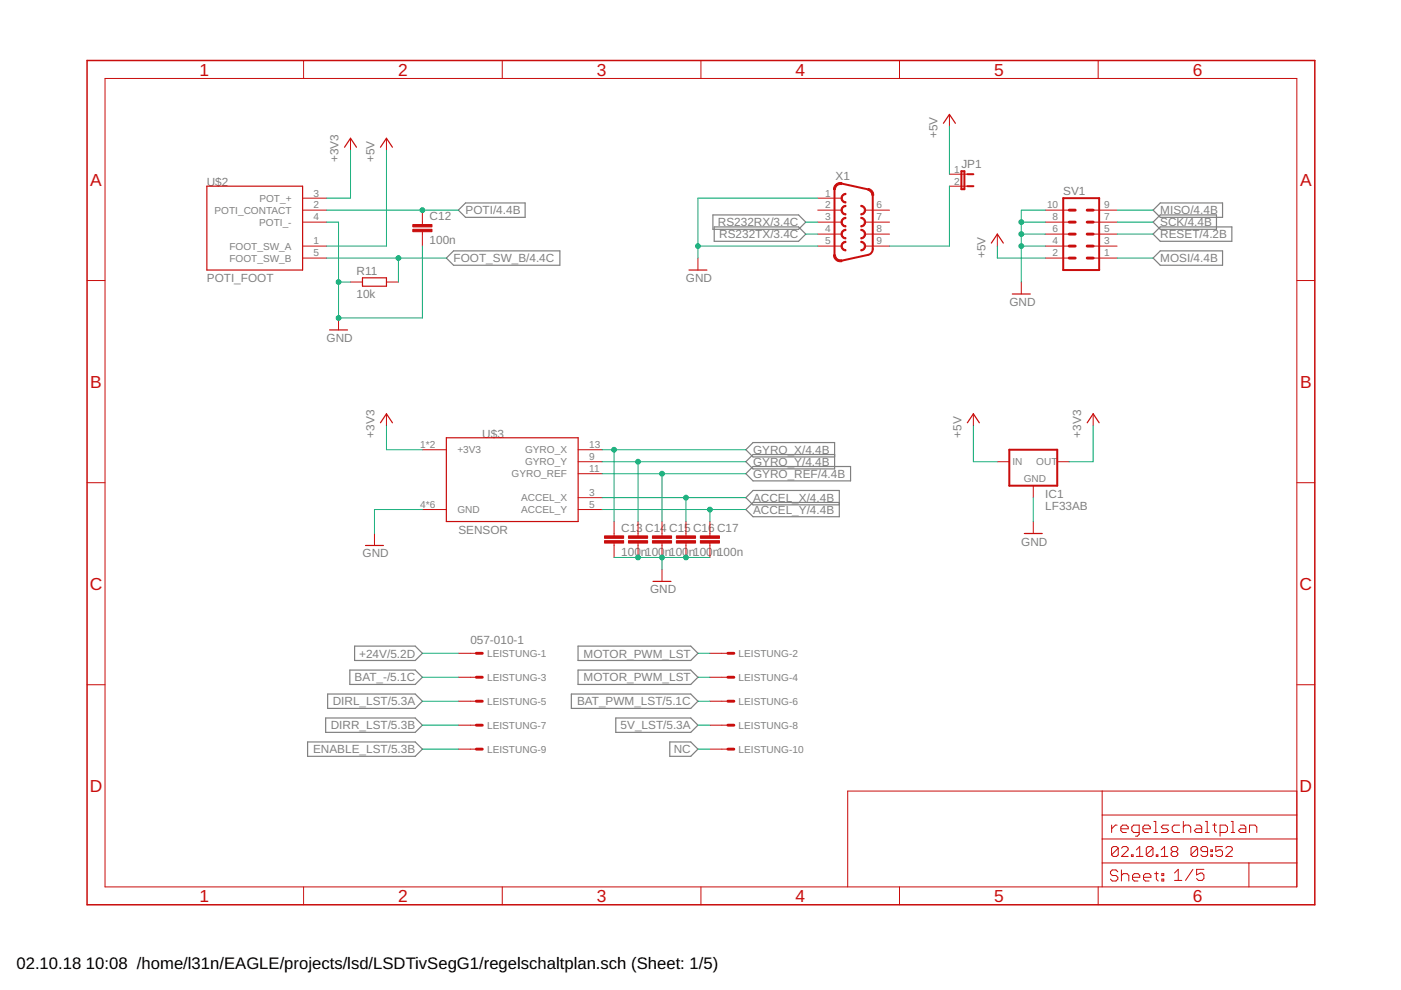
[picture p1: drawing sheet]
<svg xmlns="http://www.w3.org/2000/svg" width="297mm" height="210mm" viewBox="0 0 297 210" stroke-linecap="round" stroke-linejoin="round" font-family="sans-serif">
<g fill="none" stroke="#808080" stroke-width=".25">
<path d="M94.6 54.7l1.6-1.5h22.5v3h-22.5zM97.2 44.6l1.5-1.6h12.6v3.1h-12.6zM151.2 45.6h18.1l1.5 1.5-1.5 1.5h-18.1zM151.4 48.1h17.9l1.5 1.5-1.5 1.6h-17.9zM244.5 47.1l1.5-1.5h11.9v3h-11.9zM244.5 49.6l1.5-1.5h15.2v3.1h-15.2zM246 53.2h13.2v3h-13.2l-1.5-1.5zM246 43h13.2v3.1h-13.2l-1.5-1.5zM177 96.4h-17.3l-1.6 1.5 1.6 1.5h17.3v-5.6h-17.3l-1.6 1.6 1.6 1.5h17.3M158.1 100.4l1.6-1.5h20.6v3.1h-20.6zM177.9 106.5h-18.2l-1.6 1.5 1.6 1.6h18.2v-5.6h-18.2l-1.6 1.5 1.6 1.5h18.2M75.2 137h12.8l1.6 1.5-1.6 1.5h-12.8z"/>
<path d="M122.6 137h23.9l1.5 1.5-1.5 1.5h-23.9zM65.2 157.3h22.8l1.6 1.5-1.6 1.6h-22.8zM69 152.2h19l1.6 1.6-1.6 1.5h-19zM69.5 147.2h18.5l1.6 1.5-1.6 1.5h-18.5zM74.2 142.1h13.8l1.6 1.5-1.6 1.5h-13.8zM121.1 147.2h25.4l1.5 1.5-1.5 1.5h-25.4zM122.6 142.1h23.9l1.5 1.5-1.5 1.5h-23.9zM130.6 152.2h15.9l1.5 1.6-1.5 1.5h-15.9zM142 157.3h4.5l1.5 1.5-1.5 1.6h-4.5z"/>
</g>
<g fill="none" stroke="#c90d0c" stroke-width=".25">
<path d="M43.9 39.5h20.3v17.8h-20.3zM73 31.2l1.3-1.9 1.3 1.9M80.7 31.2l1.2-1.9 1.3 1.9M200 26.1l1.3-1.8 1.3 1.8M76.9 58.9h5v1.8h-5zM146.1 57.3h3.8M210.2 51.5l1.3-1.9 1.2 1.9M69.9 70h3.8M214.6 62.3h3.8M80.7 89.6l1.2-1.9 1.3 1.9M94.6 92.8h28v17.8h-28zM205.1 89.6l1.3-1.9 1.2 1.9"/>
<path d="M230.5 89.6l1.3-1.9 1.2 1.9M77.5 115.7h3.8M217.2 113.1h3.8M138.5 123.3h3.8"/>
</g>
<g fill="none" stroke="#c90d0c" stroke-width=".21">
<path d="M22.3 16.6h252.7v171.4h-252.7zM64.4 12.8v3.8M106.5 12.8v3.8M148.6 12.8v3.8M190.7 12.8v3.8M232.8 12.8v3.8M74.3 29.3v2.6M81.9 29.3v2.6M201.3 24.3v2.5M201.3 36.9h3.8M201.3 39.5h3.8M18.5 59.5h3.8"/>
<path d="M64.2 52.2h5M64.2 42h5M64.2 47.1h5M64.2 44.6h5M64.2 54.7h5M74.3 59.8h2.6M81.9 59.8h2.6M89.6 44.6v3M89.6 49.1v3.1M148 54.7v2.6M173.4 52.2h5.1M173.4 42h5.1"/>
<path d="M173.4 47.1h5.1M173.4 44.6h5.1M173.4 49.6h5.1M183.5 52.2h5.1M183.5 47.1h5.1M183.5 44.6h5.1M183.5 49.6h5.1M211.5 49.6v2.6M216.5 59.8v2.5M221.6 52.2h5.1M221.6 47.1h5.1M221.6 44.6h5.1"/>
<path d="M221.6 54.7h5.1M221.6 49.6h5.1M231.8 52.2h5.1M231.8 47.1h5.1M231.8 44.6h5.1M231.8 54.7h5.1M231.8 49.6h5.1M275 59.5h3.8M71.8 67.4v2.6M81.9 87.7v2.6M89.6 95.4h5M122.6 95.4h5.1"/>
<path d="M122.6 97.9h5.1M206.4 87.7v2.6M211.5 97.9h2.5M224.2 97.9h2.5M231.8 87.7v2.6M18.5 102.3h3.8M79.4 113.1v2.6M89.6 108h5M122.6 105.5h5.1M122.6 100.4h5.1M122.6 108h5.1M130.2 110.6v3"/>
<path d="M130.2 115.1v3.1M135.3 110.6v3M135.3 115.1v3.1M140.4 110.6v3M140.4 115.1v3.1M145.4 110.6v3M145.4 115.1v3.1M150.5 110.6v3M150.5 115.1v3.1M219.1 103v2.5M219.1 110.6v2.5M275 102.3h3.8"/>
<path d="M97.2 138.5h3.8M140.4 120.7v2.6M150.5 138.5h3.8M18.5 145.2h3.8M97.2 143.6h3.8M97.2 148.7h3.8M97.2 153.8h3.8M97.2 158.8h3.8M150.5 143.6h3.8M150.5 148.7h3.8M150.5 153.8h3.8M150.5 158.8h3.8"/>
<path d="M275 145.2h3.8M233.7 167.7v20.3M233.7 177.9h41.3M233.7 172.8h41.3M235.7 174.9v1.6M236.9 174.9h-.4l-.8 .8M237.1 179.8l-.4-.3h-.7l-.3 .3v1.5M237.1 179.8v1.5l-.4 .3h-.7l-.3-.3M237.1 179.8l-1.4 1.5M237.6 175.7h1.6v-.4l-.4-.4h-.8l-.4 .4v.8l.4 .4h.8M237.8 179.8l.3-.3h.7l.4 .3v.4l-1.4 1.4h1.4M241.5 176.5h-1.1l-.4-.4v-.8l.4-.4h1.1v2l-.3 .4h-.5"/>
<path d="M242.3 175.7h1.6v-.4l-.4-.4h-.8l-.4 .4v.8l.4 .4h.8M244.5 179.8l-.4-.3h-.7l-.4 .3v1.5M244.5 179.8v1.5l-.4 .3h-.7l-.4-.3M244.5 179.8l-1.5 1.5M244.6 176.5h.8M244.6 174.2h.4v2.3M247.8 174.9h-1.2l-.4 .4 .4 .4h.8l.4 .4-.4 .4h-1.2M250.1 174.9h-1.2l-.4 .4v.8l.4 .4h1.2M250.9 175.3l.4-.4h.8l.4 .4v1.2M250.9 174.2v2.3M253.6 174.9h.8l.4 .4v1.2h-1.2l-.4-.4 .4-.4h1.2M253.9 179.8l-.3-.3h-.7l-.4 .3v1.5"/>
<path d="M253.9 179.8v1.5l-.3 .3h-.7l-.4-.3M253.9 179.8l-1.4 1.5M255.6 176.5h.7M255.6 174.2h.3v2.3M257.1 174.9h.8M257.5 174.6v1.5l.4 .4M258.7 176.5h1.1l.4-.4v-.8l-.4-.4h-1.1v2.4M259.2 179.5h-1.4v1.1l.7-.4h.3l.4 .4v.7l-.4 .3h-.7l-.3-.3M259.9 179.8l.3-.3h.7l.4 .3v.4l-1.4 1.4h1.4M261 176.5h.8M261 174.2h.4v2.3M263 174.9h.8l.3 .4v1.2h-1.1l-.4-.4 .4-.4h1.1"/>
<path d="M264.9 176.5v-1.6h1.2l.4 .4v1.2M275 167.7h-95.3v20.3M64.4 188v3.8M106.5 188v3.8M148.6 188v3.8M190.7 188v3.8M232.8 188v3.8M233.7 183h41.3M237 184.8l-.4-.4h-.8l-.4 .4v.4l.4 .4h.8l.4 .4v.4l-.4 .4h-.8l-.4-.4M237.8 185.6l.4-.4h.8l.3 .4v1.2M237.8 184.4v2.4M239.9 181.3h.3v.3h-.3z"/>
<path d="M240.1 186h1.6v-.4l-.4-.4h-.8l-.4 .4v.8l.4 .4h.8M240.9 181.6h1.4M240.9 180.2l.7-.7v2.1M242.4 186h1.6v-.4l-.4-.4h-.8l-.4 .4v.8l.4 .4h.8M244.8 185.2h.8M245.2 181.3h.3v.3h-.3zM245.2 184.8v1.6l.4 .4M246.2 181.6h1.4M246.2 180.2l.7-.7v2.1M246.3 185.2h.4v.4h-.4zM246.3 186.4h.4v.4h-.4zM248.6 180.6l-.3-.4v-.4l.3-.3h.8l.3 .3v.4l-.3 .4"/>
<path d="M248.6 180.6l-.3 .3v.4l.3 .3h.8l.3-.3v-.4l-.3-.3M248.6 180.6h.8M249 185.1l.8-.8v2.4M249 186.7h1.6M252.9 184.3l-1.5 2.4M255.2 184.3h-1.5v1.2l.8-.4h.4l.3 .4v.8l-.3 .4h-.8l-.4-.4M256 180.6h-1l-.4-.4v-.4l.4-.3h.7l.3 .3v1.5l-.3 .3h-.7l-.4-.3M256.7 181.3h.4v.3h-.4zM256.7 180.2h.4v.4h-.4zM264.8 183v5"/>
</g>
<g fill="none" stroke="#c90d0c" stroke-width=".61">
<path d="M226.7 49.6h1.3M226.7 52.2h1.3M226.7 54.7h1.3M226.7 44.6h1.3M226.7 47.1h1.3M230.5 49.6h1.3M230.5 52.2h1.3M230.5 54.7h1.3M230.5 44.6h1.3M230.5 47.1h1.3M101 138.5h1.3M154.3 138.5h1.3"/>
<path d="M101 143.6h1.3M101 148.7h1.3M101 153.8h1.3M101 158.8h1.3M154.3 143.6h1.3M154.3 148.7h1.3M154.3 153.8h1.3M154.3 158.8h1.3"/>
</g>
<g fill="#c90d0c" stroke="#c90d0c" stroke-width=".21">
<path d="M178.7 43.8l.5-.3h.1v.3a.76 .76 0 0 0-.7 .8 .76 .76 0 0 0 .7 .7v.3a1.01 1.01 0 0 1-.9-.7 1.01 1.01 0 0 1 .3-1.1z" fill-rule="evenodd"/>
<path d="M182.5 43.5a1.02 1.02 0 0 1 1 1.1 1.02 1.02 0 0 1-1 1v-.3a.76 .76 0 0 0 .8-.7 .76 .76 0 0 0-.8-.8z" fill-rule="evenodd"/>
<path d="M178.7 41.3l.5-.3h.1v.3a.76 .76 0 0 0-.7 .7 .76 .76 0 0 0 .7 .8v.2a1.01 1.01 0 0 1-.9-.6 1.01 1.01 0 0 1 .3-1.1z" fill-rule="evenodd"/>
<path d="M182.5 48.6a1.02 1.02 0 0 1 1 1 1.02 1.02 0 0 1-1 1.1v-.3a.76 .76 0 0 0 .8-.8 .76 .76 0 0 0-.8-.7z" fill-rule="evenodd"/>
<path d="M178.7 46.3l.5-.2h.1v.2a.76 .76 0 0 0-.7 .8 .76 .76 0 0 0 .7 .8v.2a1.01 1.01 0 0 1-.9-.6 1.01 1.01 0 0 1 .3-1.2z" fill-rule="evenodd"/>
<path d="M182.5 46.1a1.02 1.02 0 0 1 1 1 1.02 1.02 0 0 1-1 1v-.2a.76 .76 0 0 0 .8-.8 .76 .76 0 0 0-.8-.8z" fill-rule="evenodd"/>
<path d="M178.7 48.9l.5-.3h.1v.3a.76 .76 0 0 0-.7 .7 .76 .76 0 0 0 .7 .8v.3a1.01 1.01 0 0 1-.9-.7 1.01 1.01 0 0 1 .3-1.1z" fill-rule="evenodd"/>
<path d="M182.5 51.2a1.02 1.02 0 0 1 1 1 1.02 1.02 0 0 1-1 1v-.3a.76 .76 0 0 0 .8-.7 .76 .76 0 0 0-.8-.8z" fill-rule="evenodd"/>
<path d="M178.7 51.4l.5-.2h.1v.2a.76 .76 0 0 0-.7 .8 .76 .76 0 0 0 .7 .7v.3a1.01 1.01 0 0 1-.9-.7 1.01 1.01 0 0 1 .3-1.1z" fill-rule="evenodd"/>
<path d="M177.1 39.1l.6-.3 .8-.1-.1 .4-.8 .2-.3 .3-.2 .6h-.4l.1-.5z" fill-rule="evenodd"/>
<path d="M184.1 40l.5 .1a1.39 1.39 0 0 1 .7 1.3h-.5l-.1-.5-.7-.6z" fill-rule="evenodd"/>
<path d="M176.7 54h.4l.2 .5 .3 .4 .8 .2 .1 .4a1.46 1.46 0 0 1-1.8-1.5z" fill-rule="evenodd"/>
</g>
<path d="M178.5 38.9l5.5 1.3M203.8 36.3h.7v3.8h-.7zM205.1 36.9h1.3M205.1 39.5h1.3M176.9 40.2v13.8M185 41.4v11.4l-.1 .6-.3 .4-.6 .2-5.5 1.3M225.4 42h7.6v15.3h-7.6zM214 95.4h10.2v7.6h-10.2z" fill="none" stroke="#c90d0c" stroke-width=".42"/>
<path d="M18.5 12.8h260.3v179h-260.3z" fill="none" stroke="#c90d0c" stroke-width=".32"/>
<g fill="#c90d0c" stroke="#c90d0c" stroke-width=".21">
<path d="M87.5 48.6h4.1v.5h-4.1z"/>
<path d="M87.5 47.6h4.1v.5h-4.1z"/>
<path d="M128.2 114.6h4v.5h-4z"/>
<path d="M128.2 113.6h4v.5h-4z"/>
<path d="M133.2 114.6h4.1v.5h-4.1z"/>
<path d="M133.2 113.6h4.1v.5h-4.1z"/>
<path d="M138.3 114.6h4.1v.5h-4.1z"/>
<path d="M138.3 113.6h4.1v.5h-4.1z"/>
<path d="M143.4 114.6h4.1v.5h-4.1z"/>
<path d="M143.4 113.6h4.1v.5h-4.1z"/>
<path d="M148.5 114.6h4v.5h-4z"/>
<path d="M148.5 113.6h4v.5h-4z"/>
</g>
<g fill="none" stroke="#0dab76" stroke-width=".21">
<path d="M74.3 31.9v10.1h-5.1M81.9 31.9v20.3h-12.7M201.3 39.5v12.7h-12.7M201.3 26.8v10.1M69.2 54.7h25.4M69.2 47.1h2.6v20.3h17.8v-15.2M69.2 44.6h28M71.8 59.8h2.5M84.5 54.7v5.1M148 52.2h25.4M170.8 47.1h2.6M170.8 49.6h2.6"/>
<path d="M173.4 42h-25.4v12.7M211.5 52.2v2.5h10.1M216.5 52.2h5.1M216.5 47.1h5.1M216.5 49.6h5.1M221.6 44.6h-5.1v15.2M236.9 54.7h7.6M236.9 47.1h7.6M236.9 44.6h7.6M236.9 49.6h7.6M81.9 90.3v5.1h7.7M127.7 97.9h30.4"/>
<path d="M127.7 95.4h30.4M130.2 95.4v15.2M135.3 97.9v12.7M206.4 90.3v7.6h5.1M231.8 90.3v7.6h-5.1M89.6 108h-10.2v5.1M127.7 108h30.4M127.7 100.4h30.4M127.7 105.5h30.4M130.2 118.2h20.3M140.4 100.4v10.2M140.4 118.2v2.5"/>
<path d="M145.4 105.5v5.1M150.5 108v2.6M219.1 105.5v5.1M89.6 138.5h7.6M148 138.5h2.5M89.6 153.8h7.6M89.6 158.8h7.6M89.6 143.6h7.6M89.6 148.7h7.6M148 153.8h2.5M148 158.8h2.5M148 143.6h2.5"/>
<path d="M148 148.7h2.5"/>
</g>
<g fill="#0dab76" stroke="#0dab76" stroke-width=".21">
<circle cx="71.8" cy="59.8" r=".51"/>
<circle cx="71.8" cy="67.4" r=".51"/>
<circle cx="148" cy="52.2" r=".51"/>
<circle cx="216.5" cy="52.2" r=".51"/>
<circle cx="216.5" cy="47.1" r=".51"/>
<circle cx="216.5" cy="49.6" r=".51"/>
<circle cx="135.3" cy="118.2" r=".51"/>
<circle cx="140.4" cy="118.2" r=".51"/>
<circle cx="145.4" cy="118.2" r=".51"/>
<circle cx="84.5" cy="54.7" r=".51"/>
<circle cx="89.6" cy="44.6" r=".51"/>
<circle cx="130.2" cy="95.4" r=".51"/>
<circle cx="135.3" cy="97.9" r=".51"/>
<circle cx="140.4" cy="100.4" r=".51"/>
<circle cx="145.4" cy="105.5" r=".51"/>
<circle cx="150.5" cy="108" r=".51"/>
</g>
<g font-size="3.7" fill="#c90d0c">
<text x="42.3" y="16">1</text>
<text x="84.4" y="16">2</text>
<text x="126.5" y="16">3</text>
<text x="168.6" y="16">4</text>
<text x="210.8" y="16">5</text>
<text x="252.9" y="16">6</text>
<text x="19.1" y="39.3">A</text>
<text x="275.6" y="39.3">A</text>
<text x="19.1" y="82.2">B</text>
<text x="275.6" y="82.2">B</text>
<text x="19" y="125">C</text>
<text x="275.5" y="125">C</text>
<text x="19" y="167.9">D</text>
<text x="275.5" y="167.9">D</text>
<text x="42.3" y="191.2">1</text>
<text x="84.4" y="191.2">2</text>
<text x="126.5" y="191.2">3</text>
<text x="168.6" y="191.2">4</text>
<text x="210.8" y="191.2">5</text>
<text x="252.9" y="191.2">6</text>
</g>
<g font-size="3.5">
<text x="3.5" y="205.4">02.10.18</text>
<text x="18.2" y="205.4">10:08 /home/l31n/EAGLE/projects/lsd/LSDTivSegG1/regelschaltplan.sch (Sheet: 1/5)</text>
</g>
<g font-size="2.5" fill="#808080">
<text x="198.8" y="29.3" transform="rotate(-90 198.8 29.3)">+5V</text>
<text x="71.8" y="34.4" transform="rotate(-90 71.8 34.4)">+3V3</text>
<text x="79.4" y="34.4" transform="rotate(-90 79.4 34.4)">+5V</text>
<text x="203.8" y="35.7">JP1</text>
<text x="43.9" y="39.5">U$2</text>
<text x="177.2" y="38.2">X1</text>
<text x="225.4" y="41.3">SV1</text>
<text x="91.1" y="46.7">C12</text>
<text x="98.7" y="45.5">POTI/4.4B</text>
<text x="152.2" y="48">RS232RX/3.4C</text>
<text x="246" y="48">SCK/4.4B</text>
<text x="246" y="45.5">MISO/4.4B</text>
<text x="91.1" y="51.8">100n</text>
<text x="152.5" y="50.5">RS232TX/3.4C</text>
<text x="246" y="50.5">RESET/4.2B</text>
<text x="43.9" y="59.8">POTI_FOOT</text>
<text x="75.6" y="58.3">R11</text>
<text x="96.2" y="55.6">FOOT_SW_B/4.4C</text>
<text x="145.4" y="59.8">GND</text>
<text x="208.9" y="54.7" transform="rotate(-90 208.9 54.7)">+5V</text>
<text x="246" y="55.6">MOSI/4.4B</text>
<text x="75.6" y="63.1">10k</text>
<text x="214" y="64.9">GND</text>
<text x="69.2" y="72.5">GND</text>
<text x="79.4" y="92.8" transform="rotate(-90 79.4 92.8)">+3V3</text>
<text x="102.3" y="92.8">U$3</text>
<text x="203.8" y="92.8" transform="rotate(-90 203.8 92.8)">+5V</text>
<text x="229.2" y="92.8" transform="rotate(-90 229.2 92.8)">+3V3</text>
<text x="159.7" y="96.2">GYRO_X/4.4B</text>
<text x="159.7" y="98.8">GYRO_Y/4.4B</text>
<text x="159.7" y="101.3">GYRO_REF/4.4B</text>
<text x="159.7" y="106.4">ACCEL_X/4.4B</text>
<text x="221.6" y="105.5">IC1</text>
<text x="97.2" y="113.1">SENSOR</text>
<text x="131.7" y="112.7">C13 C14 C15 C16 C17</text>
<text x="159.7" y="108.9">ACCEL_Y/4.4B</text>
<text x="221.6" y="108">LF33AB</text>
<text x="76.9" y="118.2">GND</text>
<text x="131.7" y="117.8">100</text>
<text x="135.9" y="117.8">n100</text>
<text x="141" y="117.8">n100</text>
<text x="146" y="117.8">n100</text>
<text x="151.1" y="117.8">n100n</text>
<text x="216.5" y="115.7">GND</text>
<text x="137.8" y="125.8">GND</text>
<text x="99.7" y="136.6">057-010-1</text>
<text x="76.2" y="139.4">+24V/5.2D</text>
<text x="123.7" y="139.4">MOTOR_PWM_LST</text>
<text x="70.6" y="149.6">DIRL_LST/5.3A</text>
<text x="75.2" y="144.5">BAT_-/5.1C</text>
<text x="122.3" y="149.6">BAT_PWM_LST/5.1C</text>
<text x="123.7" y="144.5">MOTOR_PWM_LST</text>
<text x="70.1" y="154.6">DIRR_LST/5.3B</text>
<text x="131.6" y="154.6">5V_LST/5.3A</text>
<text x="66.4" y="159.7">ENABLE_LST/5.3B</text>
<text x="142.8" y="159.7">NC</text>
</g>
<g font-size="2.1" fill="#808080">
<text x="66.5" y="41.7">3</text>
<text x="174.9" y="41.7">1</text>
<text x="202.3" y="36.6">1</text>
<text x="202.3" y="39.1">2</text>
<text x="45.5" y="45.3">POTI_CONTACT</text>
<text x="55" y="47.9">POTI_-</text>
<text x="55" y="42.8">POT_+</text>
<text x="66.5" y="46.7">4</text>
<text x="66.5" y="44.2">2</text>
<text x="174.9" y="44.2">2</text>
<text x="174.9" y="46.7">3</text>
<text x="185.9" y="44.2">6</text>
<text x="185.9" y="46.7">7</text>
<text x="222" y="44.2">10</text>
<text x="223.2" y="46.7">8</text>
<text x="234.1" y="46.7">7</text>
<text x="234.1" y="44.2">9</text>
<text x="48.6" y="52.9">FOOT_SW_A</text>
<text x="66.5" y="51.8">1</text>
<text x="174.9" y="49.3">4</text>
<text x="174.9" y="51.8">5</text>
<text x="185.9" y="49.3">8</text>
<text x="185.9" y="51.8">9</text>
<text x="223.2" y="51.8">4</text>
<text x="223.2" y="49.3">6</text>
<text x="234.1" y="51.8">3</text>
<text x="234.1" y="49.3">5</text>
<text x="48.6" y="55.5">FOOT_SW_B</text>
<text x="66.5" y="54.4">5</text>
<text x="223.2" y="54.4">2</text>
<text x="234.1" y="54.4">1</text>
<text x="89.1" y="95">1*2</text>
<text x="124.9" y="95">13</text>
<text x="97" y="96.1">+3V3</text>
<text x="108.5" y="101.2">GYRO_REF</text>
<text x="111.3" y="96.1">GYRO_X</text>
<text x="111.3" y="98.6">GYRO_Y</text>
<text x="124.9" y="100.1">11</text>
<text x="124.9" y="97.5">9</text>
<text x="214.6" y="98.5">IN</text>
<text x="219.7" y="98.5">OUT</text>
<text x="89.1" y="107.7">4*6</text>
<text x="110.5" y="106.3">ACCEL_X</text>
<text x="124.9" y="105.2">3</text>
<text x="124.9" y="107.7">5</text>
<text x="217" y="102.2">GND</text>
<text x="97" y="108.8">GND</text>
<text x="110.5" y="108.8">ACCEL_Y</text>
<text x="103.3" y="139.3">LEISTUNG-1</text>
<text x="156.6" y="139.3">LEISTUNG-2</text>
<text x="103.3" y="144.4">LEISTUNG-3</text>
<text x="103.3" y="149.4">LEISTUNG-5</text>
<text x="156.6" y="144.4">LEISTUNG-4</text>
<text x="156.6" y="149.4">LEISTUNG-6</text>
<text x="103.3" y="154.5">LEISTUNG-7</text>
<text x="156.6" y="154.5">LEISTUNG-8</text>
<text x="103.3" y="159.6">LEISTUNG-9</text>
<text x="156.6" y="159.6">LEISTUNG-10</text>
</g>
</svg>
